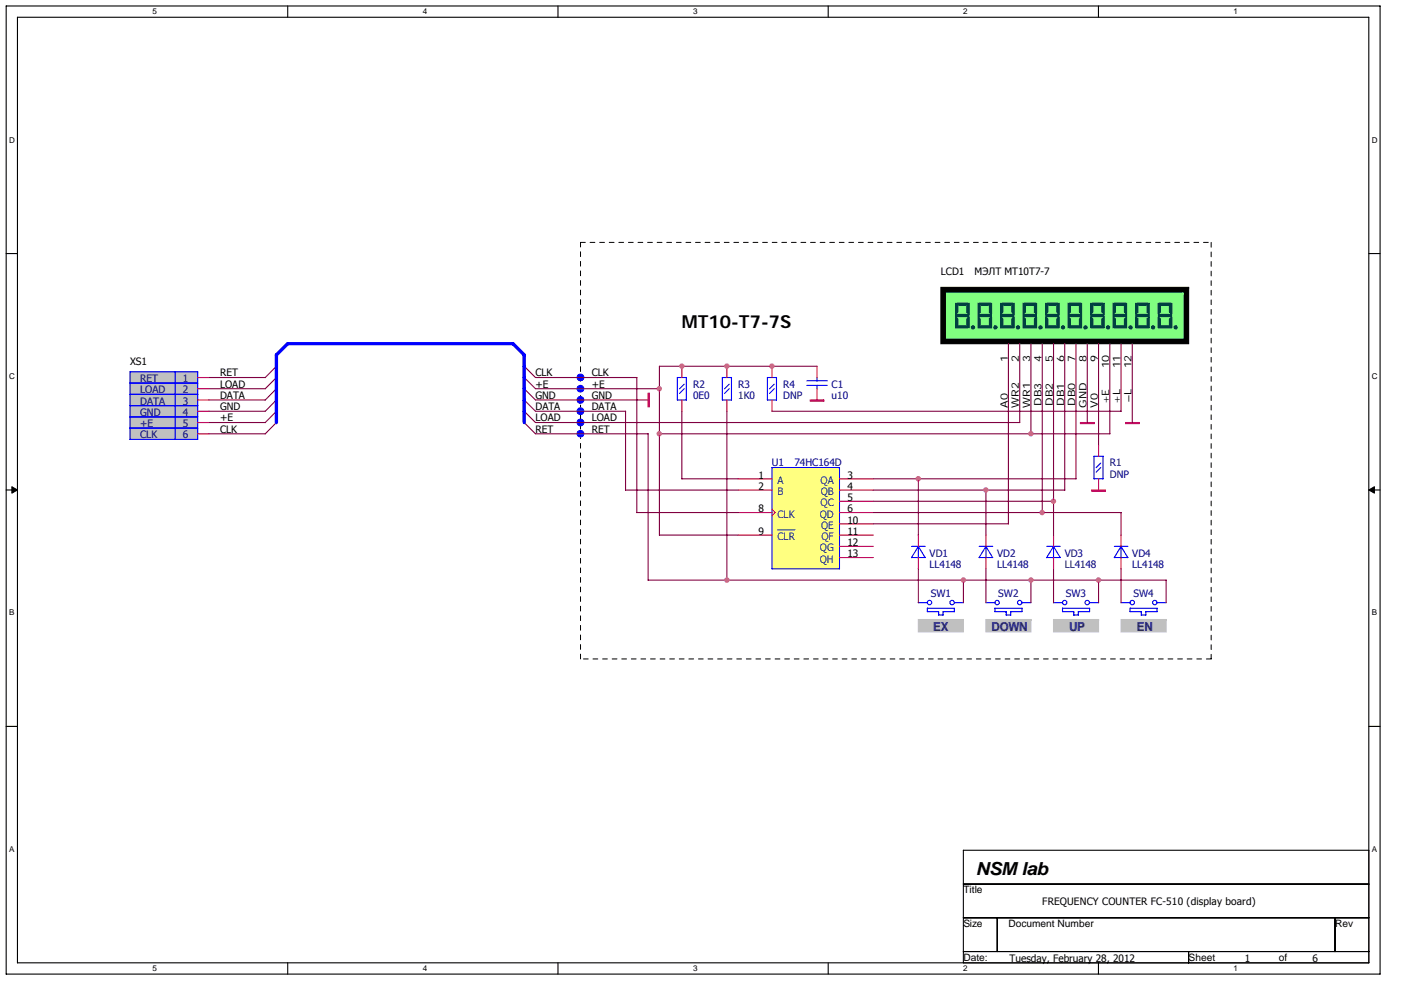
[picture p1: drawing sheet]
<svg xmlns="http://www.w3.org/2000/svg" width="297mm" height="210mm" viewBox="0 0 297 210" stroke-linecap="round" stroke-linejoin="round" font-family="sans-serif">
<path d="M1.3 1.3h291.3v205.3h-291.3zM3.7 3.7h286.5v200.5h-286.5z" fill="none" stroke="#000" stroke-width=".23"/>
<g fill="#fff">
<path d="M32.3 1.5h1v1.9h-1z"/>
<path d="M32.3 204.5h1v1.9h-1z"/>
</g>
<path d="M61 1.3v2.4M61 204.2v2.4" fill="none" stroke="#000" stroke-width=".23"/>
<g fill="#fff">
<path d="M89.6 1.5h1v1.9h-1z"/>
<path d="M89.6 204.5h1v1.9h-1z"/>
</g>
<path d="M118.3 1.3v2.4M118.3 204.2v2.4" fill="none" stroke="#000" stroke-width=".23"/>
<g fill="#fff">
<path d="M146.9 1.5h1v1.9h-1z"/>
<path d="M146.9 204.5h1v1.9h-1z"/>
</g>
<path d="M175.6 1.3v2.4M175.6 204.2v2.4" fill="none" stroke="#000" stroke-width=".23"/>
<g fill="#fff">
<path d="M204.2 1.5h1v1.9h-1z"/>
<path d="M204.2 204.5h1v1.9h-1z"/>
</g>
<path d="M232.9 1.3v2.4M232.9 204.2v2.4" fill="none" stroke="#000" stroke-width=".23"/>
<g fill="#fff">
<path d="M261.5 1.5h1v1.9h-1z"/>
<path d="M261.5 204.5h1v1.9h-1z"/>
<path d="M1.9 28.7h1.3v1.9h-1.3z"/>
<path d="M290.8 28.7h1.3v1.9h-1.3z"/>
<path d="M1.9 78.8h1.3v1.9h-1.3z"/>
<path d="M290.8 78.8h1.3v1.9h-1.3z"/>
</g>
<path d="M1.3 53.8h2.4M290.2 53.8h2.4" fill="none" stroke="#000" stroke-width=".23"/>
<g fill="#fff">
<path d="M1.9 129h1.1v1.9h-1.1z"/>
<path d="M290.8 129h1.1v1.9h-1.1z"/>
</g>
<path d="M1.3 103.9h2.4M290.2 103.9h2.4" fill="none" stroke="#000" stroke-width=".23"/>
<path d="M2.5 103.2l1.2 .7-1.2 .7zM290.2 103.9l1.2-.7v1.4z" fill="#000" stroke="#000" stroke-width=".21"/>
<g fill="#fff">
<path d="M1.9 179.1h1.1v1.9h-1.1z"/>
<path d="M290.8 179.1h1.1v1.9h-1.1z"/>
</g>
<path d="M1.3 154.1h2.4M290.2 154.1h2.4M204.3 180.3h85.9v23.9h-85.9zM204.3 187.5h85.9M204.3 194.7h85.9M211.4 194.7v7.1M283.1 194.7v7.1M204.3 201.8h85.9M252 201.8v2.4" fill="none" stroke="#000" stroke-width=".23"/>
<path d="M163.7 99.2v21.4h14.3v-21.4z" fill-rule="evenodd" fill="#ffff80" stroke="#ffff80" stroke-width=".23"/>
<g fill="#c0c0c0" stroke="#c0c0c0" stroke-width=".23">
<path d="M223.4 131.4v2.6h9.5v-2.6z" fill-rule="evenodd"/>
<path d="M27.6 78.9v14.3h14.3v-14.3z" fill-rule="evenodd"/>
<path d="M194.7 131.4v2.6h9.6v-2.6z" fill-rule="evenodd"/>
<path d="M237.7 131.4v2.6h9.5v-2.6z" fill-rule="evenodd"/>
<path d="M209 131.4v2.6h9.6v-2.6z" fill-rule="evenodd"/>
</g>
<path d="M123.1 51.4h133.7M256.8 51.4v88.4M123.1 139.8v-88.4M256.8 139.8h-133.7" fill="none" stroke="#000" stroke-width=".21" stroke-dasharray="1 1 1 1 1 1 1 1"/>
<path d="M199.5 61v11.9h52.5v-11.9z" fill-rule="evenodd" fill="#000" stroke="#000" stroke-width=".23"/>
<path d="M200.7 62.2v9.5h50.1v-9.5z" fill-rule="evenodd" fill="#80ff80" stroke="#80ff80" stroke-width=".23"/>
<g fill="#004040" stroke="#004040" stroke-width=".23">
<path d="M241 64.3h2.4l-.5 .5h-1.4z" fill-rule="evenodd"/>
<path d="M243.6 67.2v2.4l-.4-.5v-1.5z" fill-rule="evenodd"/>
<path d="M240.8 64.3l.5 .5v1.4l-.5 .5z" fill-rule="evenodd"/>
<path d="M245.6 67.2l.4 .4v1.5l-.4 .5z" fill-rule="evenodd"/>
<path d="M238.4 64.8l.5-.5v2.4l-.5-.5z" fill-rule="evenodd"/>
<path d="M221.9 69.6l.5-.5h1.4l.5 .5z" fill-rule="evenodd"/>
<path d="M212.4 69.6l.4-.5h1.5l.5 .5z" fill-rule="evenodd"/>
<path d="M238.4 67.6l.5-.4v2.4l-.5-.5z" fill-rule="evenodd"/>
<path d="M228.9 67.6l.4-.4v2.4l-.4-.5z" fill-rule="evenodd"/>
<path d="M226.7 69.6l.5-.5h1.4l.5 .5z" fill-rule="evenodd"/>
<path d="M245.8 69.6l.5-.5h1.4l.5 .5z" fill-rule="evenodd"/>
<path d="M216.9 67.2l.5 .4v1.5l-.5 .5z" fill-rule="evenodd"/>
<path d="M207.6 69.6l.5-.5h1.4l.5 .5z" fill-rule="evenodd"/>
<path d="M210.2 64.3v2.4l-.4-.5v-1.4z" fill-rule="evenodd"/>
<path d="M217.1 69.6l.5-.5h1.5l.4 .5z" fill-rule="evenodd"/>
<path d="M247.9 67.6l.5-.4v2.4l-.5-.5z" fill-rule="evenodd"/>
<path d="M219.8 67.2v2.4l-.5-.5v-1.5z" fill-rule="evenodd"/>
<path d="M212.4 64.3h2.4l-.5 .5h-1.5z" fill-rule="evenodd"/>
<path d="M231.2 66.9l.3-.2h2.4l.2 .2-.2 .3h-2.4z" fill-rule="evenodd"/>
<path d="M231.5 69.6l.5-.5h1.4l.5 .5z" fill-rule="evenodd"/>
<path d="M236.3 69.6l.4-.5h1.5l.5 .5z" fill-rule="evenodd"/>
<path d="M202.6 66.9l.2-.2h2.4l.3 .2-.3 .3h-2.4z" fill-rule="evenodd"/>
<path d="M212.1 66.9l.3-.2h2.4l.2 .2-.2 .3h-2.4z" fill-rule="evenodd"/>
<path d="M210.2 67.2v2.4l-.4-.5v-1.5z" fill-rule="evenodd"/>
<path d="M217.1 64.3h2.4l-.4 .5h-1.5z" fill-rule="evenodd"/>
<path d="M207.4 67.2l.4 .4v1.5l-.4 .5z" fill-rule="evenodd"/>
<path d="M216.9 64.3l.5 .5v1.4l-.5 .5z" fill-rule="evenodd"/>
<path d="M226.5 64.3l.4 .5v1.4l-.4 .5z" fill-rule="evenodd"/>
<path d="M207.4 64.3l.4 .5v1.4l-.4 .5z" fill-rule="evenodd"/>
<path d="M245.6 66.9l.2-.2h2.4l.2 .2-.2 .3h-2.4z" fill-rule="evenodd"/>
<path d="M216.9 66.9l.2-.2h2.4l.3 .2-.3 .3h-2.4z" fill-rule="evenodd"/>
<path d="M228.9 64.8l.4-.5v2.4l-.4-.5z" fill-rule="evenodd"/>
<path d="M245.8 64.3h2.4l-.5 .5h-1.4z" fill-rule="evenodd"/>
<path d="M231.5 64.3h2.4l-.5 .5h-1.4z" fill-rule="evenodd"/>
<path d="M202.6 67.2l.5 .4v1.5l-.5 .5z" fill-rule="evenodd"/>
<path d="M214.5 64.8l.5-.5v2.4l-.5-.5z" fill-rule="evenodd"/>
<path d="M234.1 64.3v2.4l-.5-.5v-1.4z" fill-rule="evenodd"/>
<path d="M202.8 69.6l.5-.5h1.4l.5 .5z" fill-rule="evenodd"/>
<path d="M236 67.2l.5 .4v1.5l-.5 .5z" fill-rule="evenodd"/>
<path d="M219.8 64.3v2.4l-.5-.5v-1.4z" fill-rule="evenodd"/>
<path d="M221.9 64.3h2.4l-.5 .5h-1.4z" fill-rule="evenodd"/>
<path d="M241 66.7h2.4l.2 .2-.2 .3h-2.4l-.2-.3z" fill-rule="evenodd"/>
<path d="M226.5 67.2l.4 .4v1.5l-.4 .5z" fill-rule="evenodd"/>
<path d="M207.6 64.3h2.4l-.5 .5h-1.4z" fill-rule="evenodd"/>
<path d="M247.9 64.8l.5-.5v2.4l-.5-.5z" fill-rule="evenodd"/>
<path d="M212.1 67.2l.5 .4v1.5l-.5 .5z" fill-rule="evenodd"/>
<path d="M231.2 67.2l.5 .4v1.5l-.5 .5z" fill-rule="evenodd"/>
<path d="M236.3 64.3h2.4l-.5 .5h-1.5z" fill-rule="evenodd"/>
<path d="M202.6 64.3l.5 .5v1.4l-.5 .5z" fill-rule="evenodd"/>
<path d="M240.8 67.2l.5 .4v1.5l-.5 .5z" fill-rule="evenodd"/>
<path d="M205 67.6l.5-.4v2.4l-.5-.5z" fill-rule="evenodd"/>
<path d="M221.9 66.7h2.4l.3 .2-.3 .3h-2.4l-.2-.3z" fill-rule="evenodd"/>
<path d="M214.5 67.6l.5-.4v2.4l-.5-.5z" fill-rule="evenodd"/>
<path d="M243.6 64.3v2.4l-.4-.5v-1.4z" fill-rule="evenodd"/>
<path d="M226.7 64.3h2.4l-.5 .5h-1.4z" fill-rule="evenodd"/>
<path d="M207.4 66.9l.2-.2h2.4l.2 .2-.2 .3h-2.4z" fill-rule="evenodd"/>
<path d="M221.7 67.2l.5 .4v1.5l-.5 .5z" fill-rule="evenodd"/>
<path d="M212.1 64.3l.5 .5v1.4l-.5 .5z" fill-rule="evenodd"/>
<path d="M224.1 64.8l.5-.5v2.4l-.5-.5z" fill-rule="evenodd"/>
<path d="M234.1 67.2v2.4l-.5-.5v-1.5z" fill-rule="evenodd"/>
<path d="M236 66.9l.3-.2h2.4l.2 .2-.2 .3h-2.4z" fill-rule="evenodd"/>
<path d="M226.5 66.9l.2-.2h2.4l.2 .2-.2 .3h-2.4z" fill-rule="evenodd"/>
<path d="M241 69.6l.5-.5h1.4l.5 .5z" fill-rule="evenodd"/>
<path d="M231.2 64.3l.5 .5v1.4l-.5 .5z" fill-rule="evenodd"/>
<path d="M236 64.3l.5 .5v1.4l-.5 .5z" fill-rule="evenodd"/>
<path d="M221.7 64.3l.5 .5v1.4l-.5 .5z" fill-rule="evenodd"/>
<path d="M205 64.8l.5-.5v2.4l-.5-.5z" fill-rule="evenodd"/>
<path d="M202.8 64.3h2.4l-.5 .5h-1.4z" fill-rule="evenodd"/>
<path d="M245.6 64.3l.4 .5v1.4l-.4 .5z" fill-rule="evenodd"/>
<path d="M224.1 67.6l.5-.4v2.4l-.5-.5z" fill-rule="evenodd"/>
<circle cx="234.9" cy="69.4" r=".35"/>
<circle cx="225.4" cy="69.4" r=".34"/>
<circle cx="249.2" cy="69.4" r=".34"/>
<circle cx="239.7" cy="69.4" r=".35"/>
<circle cx="230.2" cy="69.4" r=".35"/>
<circle cx="215.8" cy="69.4" r=".35"/>
<circle cx="211.1" cy="69.4" r=".35"/>
<circle cx="220.6" cy="69.4" r=".35"/>
<circle cx="206.3" cy="69.4" r=".35"/>
<circle cx="244.5" cy="69.4" r=".35"/>
</g>
<g fill="#f00" stroke="#f00" stroke-width=".23">
<path d="M171.8 84.8v.3h2.8v-.3z" fill-rule="evenodd"/>
<path d="M229.1 89.6v.3h2.9v-.3z" fill-rule="evenodd"/>
<path d="M137.4 83.4v2.9h.2v-2.9z" fill-rule="evenodd"/>
<path d="M238.7 89.6v.3h2.8v-.3z" fill-rule="evenodd"/>
<path d="M231.5 103.9v.3h2.8v-.3z" fill-rule="evenodd"/>
</g>
<g fill="#00f" stroke="#00f" stroke-width=".23">
<circle cx="123.1" cy="82.4" r=".71"/>
<circle cx="123.1" cy="80.1" r=".71"/>
<circle cx="123.1" cy="92" r=".71"/>
<circle cx="123.1" cy="89.6" r=".71"/>
<circle cx="123.1" cy="87.2" r=".71"/>
<circle cx="123.1" cy="84.8" r=".71"/>
</g>
<g fill="none" stroke="#00f" stroke-width=".23">
<path d="M37.1 78.8v14.4M27.6 83.7h14.3M27.6 81.3h14.3M27.6 88.4h14.3M27.6 86h14.3M27.6 90.8h14.3M27.6 93.2h14.3v-14.4l-14.3 .1v14.3M143.6 80.1v4.7h1.9v-4.7M143.6 80.1h1.9M145.1 82.4l-1 1M145.1 81.5l-1 1M153.2 80.1h1.9v4.7h-2"/>
<path d="M153.2 80.1v4.7M154.6 82.4l-1 1M154.6 81.5l-1 1M162.7 80.1h1.9v4.7h-1.9M162.7 80.1v4.7M163.7 99.2h14.3v21.4h-14.3zM164.1 82.4l-.9 1M164.1 81.5l-.9 1M171.1 80.8h4.3M171.1 81.7h4.3M173.2 80.1v.7M173.2 81.7v.8"/>
<path d="M232 96.8l-.1 4.8h2v-4.8M232 96.8h1.9M233.4 99.2l-1 .9M233.4 98.2l-1 1M193.3 115.9h2.9M194.7 115.9v2.4M194.7 115.9l1.5 2.4h-2.9zM207.6 115.9h2.9M209 115.9l1.5 2.4h-2.9M209 118.3v-2.4l-1.4 2.4M221.9 115.9h2.9M223.4 115.9l1.4 2.4h-2.9z"/>
<path d="M223.4 115.9v2.4M236.3 115.9h2.8M237.7 115.9l1.4 2.4M237.7 115.9l-1.4 2.4h2.8M237.7 115.9v2.4M194.7 127.8h1.9M199 129.7h-2.4v-.7h5.8v.8l-2.5-.1 .1 .8M199 129.7v.8h1M202.4 127.8h1.9M209 127.8h1.9M210.9 129.7h2.4M210.9 129.7v-.7h5.8v.8l-2.4-.1"/>
<path d="M213.3 130.5h1M213.3 129.7v.8M214.3 129.7v.8M216.7 127.8h1.9M223.3 127.8h2M227.7 129.7l-.1 .8h1M231 127.8h1.9M231 129v.7h-2.4v.8M231 129h-5.7v.7h2.4M237.7 127.8h1.9M242 129.7v.8h.9M242.9 129.7v.8"/>
<path d="M245.3 127.8h2M245.3 129v.7h-2.4M245.3 129h-5.7v.7h2.4"/>
<circle cx="197.1" cy="127.8" r=".47"/>
<circle cx="201.9" cy="127.8" r=".47"/>
<circle cx="211.4" cy="127.8" r=".47"/>
<circle cx="216.2" cy="127.8" r=".47"/>
<circle cx="225.7" cy="127.8" r=".47"/>
<circle cx="230.5" cy="127.8" r=".47"/>
<circle cx="240.1" cy="127.8" r=".47"/>
<circle cx="244.8" cy="127.8" r=".47"/>
</g>
<g fill="none" stroke="#f00" stroke-width=".23">
<path d="M144.6 77.7v2.4M154.1 77.7v2.4M163.7 77.7v2.4M173.2 77.7v2.4M41.9 82.4h2.4M41.9 87.2h2.4M41.9 84.8h2.4M41.9 89.6h2.4M41.9 80.1h2.4M41.9 92h2.4M144.6 84.8v2.4M154.1 84.8v2.4"/>
<path d="M163.7 84.8v2.4M173.2 82.4v2.4M232.9 94.4v2.4M156.5 108.7h7.2M156.5 113.5h7.2M156.5 101.6h7.2M156.5 103.9h7.2M163.7 108l.7 .7-.7 .7M178 108.7h7.2M178 113.5h7.2M178 101.6h7.2M178 103.9h7.2"/>
<path d="M178 106.3h7.2M178 111.1h7.2M178 115.9h7.2M178 118.3h7.2M194.7 113.5v2.4M194.7 118.3v2.3M209 113.5v2.4M209 118.3v2.3M223.4 113.5v2.4M223.4 118.3v2.3M232.9 101.6v2.3M237.7 113.5v2.4"/>
<path d="M237.7 118.3v2.3"/>
</g>
<path d="M164.9 112.4h3.7" fill="none" stroke="#004080" stroke-width=".21"/>
<g fill="none" stroke="#800040" stroke-width=".23">
<path d="M58.6 77.7l-2.4 2.4h-11.9M111.1 77.7l2.4 2.4h21.5M173.2 77.7h-33.4v35.8M213.8 72.9v38.2M216.2 72.9v16.7h-102.7l-2.4-2.4M218.6 72.9v19.1M221 72.9v35.8M223.4 72.9v40.6M225.7 72.9v31.1M228.1 72.9l.1 28.7h-43M230.5 72.9v16.7M232.9 72.9v21.5"/>
<path d="M235.3 72.9v19.1M237.7 72.9v14.3h-74M240.1 72.9v16.7M44.3 82.4h12M58.6 84.8l-2.4 2.4h-11.9M58.6 89.6l-2.4 2.4h-11.9M58.6 82.4l-2.4 2.5-11.9-.1M58.6 87.2l-2.4 2.4h-11.9M58.6 80.1l-2.4 2.4M111.1 84.8l2.4 2.4h19.1M111.1 82.4l2.4 2.4h23.9M111.1 89.6l2.4 2.4h23.9"/>
<path d="M111.1 80.1l2.4 2.3h26.3M132.6 87.2v16.8M135 80.1v28.6h21.5M137.4 92v31.1M139.8 92h95.5M144.6 87.2v14.4h11.9M154.1 87.2v35.9M132.6 103.9h23.9M139.8 113.5h16.7M185.2 108.7h52.5v4.8M185.2 103.9h40.6M185.2 111.1h28.6"/>
<path d="M185.2 106.3h38.2M194.7 101.6v11.9M209 103.9v9.6M137.4 123h109.9l-.1 4.8M194.7 120.6v7.2M204.3 123v4.8M209 120.6v7.2M218.6 123v4.8M223.4 120.6v7.2M232.9 123v4.8M237.7 120.6v7.2"/>
</g>
<path d="M58.6 75.3l2.4-2.4h47.8l2.4 2.4M58.6 75.3v14.3M111.1 75.3v14.3" fill="none" stroke="#00f" stroke-width=".7"/>
<g fill="#f0f" stroke="#f0f" stroke-width=".23">
<circle cx="209" cy="103.9" r=".47"/>
<circle cx="218.6" cy="92" r=".47"/>
<circle cx="154.1" cy="123" r=".47"/>
<circle cx="154.1" cy="77.7" r=".47"/>
<circle cx="163.7" cy="77.7" r=".47"/>
<circle cx="221" cy="108.7" r=".47"/>
<circle cx="232.9" cy="123" r=".47"/>
<circle cx="204.2" cy="123" r=".47"/>
<circle cx="218.6" cy="123" r=".48"/>
<circle cx="194.7" cy="101.5" r=".47"/>
<circle cx="139.8" cy="82.4" r=".47"/>
<circle cx="139.8" cy="92" r=".47"/>
<circle cx="144.6" cy="77.7" r=".47"/>
<circle cx="223.3" cy="106.3" r=".47"/>
</g>
<g font-size="3.8">
<text x="144.6" y="69.6">MT10-T7-7S</text>
<text x="206.9" y="185.5">NSM lab</text>
</g>
<g font-size="2.6" fill="#000080">
<text x="197.8" y="133.8">EX</text>
<text x="210.2" y="133.8">DOWN</text>
<text x="226.7" y="133.8">UP</text>
<text x="241" y="133.8">EN</text>
</g>
<g font-size="2.2">
<text x="199.5" y="58.4">LCD1</text>
<text x="206.6" y="58.4">МЭЛТ MT10T7-7</text>
<text x="27.6" y="77.4">XS1</text>
<text x="213.7" y="76.7" transform="rotate(-90 213.7 76.7)">1</text>
<text x="216" y="76.7" transform="rotate(-90 216 76.7)">2</text>
<text x="218.4" y="76.7" transform="rotate(-90 218.4 76.7)">3</text>
<text x="220.8" y="76.7" transform="rotate(-90 220.8 76.7)">4</text>
<text x="223.2" y="76.7" transform="rotate(-90 223.2 76.7)">5</text>
<text x="225.6" y="76.7" transform="rotate(-90 225.6 76.7)">6</text>
<text x="228" y="76.7" transform="rotate(-90 228 76.7)">7</text>
<text x="230.4" y="76.7" transform="rotate(-90 230.4 76.7)">8</text>
<text x="232.7" y="76.7" transform="rotate(-90 232.7 76.7)">9</text>
<text x="46.7" y="82.2">LOAD</text>
<text x="46.7" y="79.8">RET</text>
<text x="113.5" y="82.2">+E</text>
<text x="113.5" y="79.8">CLK</text>
<text x="125.5" y="79.8">CLK</text>
<text x="125.5" y="82.2">+E</text>
<text x="235.1" y="78.1" transform="rotate(-90 235.1 78.1)">10</text>
<text x="237.5" y="78.1" transform="rotate(-90 237.5 78.1)">11</text>
<text x="239.9" y="78.1" transform="rotate(-90 239.9 78.1)">12</text>
<text x="46.7" y="87">GND</text>
<text x="46.7" y="84.6">DATA</text>
<text x="46.7" y="89.4">+E</text>
<text x="113.5" y="89.4">LOAD</text>
<text x="113.5" y="87">DATA</text>
<text x="113.5" y="84.6">GND</text>
<text x="125.5" y="87">DATA</text>
<text x="125.5" y="84.6">GND</text>
<text x="125.5" y="89.4">LOAD</text>
<text x="213.7" y="86.5" transform="rotate(-90 213.7 86.5)">A0</text>
<text x="216" y="86.5" transform="rotate(-90 216 86.5)">WR2</text>
<text x="218.4" y="86.5" transform="rotate(-90 218.4 86.5)">WR1</text>
<text x="220.8" y="86" transform="rotate(-90 220.8 86)">DB3</text>
<text x="223.2" y="86" transform="rotate(-90 223.2 86)">DB2</text>
<text x="225.6" y="86" transform="rotate(-90 225.6 86)">DB1</text>
<text x="228" y="86" transform="rotate(-90 228 86)">DB0</text>
<text x="230.4" y="86.5" transform="rotate(-90 230.4 86.5)">GND</text>
<text x="232.7" y="86.5" transform="rotate(-90 232.7 86.5)">V0</text>
<text x="235.1" y="85.8" transform="rotate(-90 235.1 85.8)">+E</text>
<text x="237.5" y="85.8" transform="rotate(-90 237.5 85.8)">+L</text>
<text x="239.9" y="85.3" transform="rotate(-90 239.9 85.3)">–L</text>
<text x="46.7" y="91.8">CLK</text>
<text x="113.5" y="91.8">RET</text>
<text x="125.5" y="91.8">RET</text>
<text x="160.8" y="101.5">1</text>
<text x="179.7" y="101.5">3</text>
<text x="160.8" y="103.9">2</text>
<text x="179.7" y="103.9">4</text>
<text x="179.7" y="106.3">5</text>
<text x="160.8" y="108.7">8</text>
<text x="160.8" y="113.5">9</text>
<text x="179.7" y="108.7">6</text>
<text x="179.7" y="111.1">10</text>
<text x="179.7" y="113.5">11</text>
<text x="179.7" y="115.9">12</text>
<text x="179.7" y="118.2">13</text>
<text x="204.3" y="189.5">Title</text>
<text x="204.3" y="196.6">Size</text>
<text x="213.8" y="196.6">Document Number</text>
<text x="221" y="192">FREQUENCY COUNTER FC-510 (display board)</text>
<text x="283.1" y="196.6">Rev</text>
<text x="204.3" y="203.8">Date:</text>
<text x="214.1" y="204">Tuesday, February 28, 2012</text>
<text x="252" y="203.8">Sheet</text>
<text x="263.9" y="204">1</text>
<text x="271.1" y="203.8">of</text>
<text x="278.3" y="204">6</text>
</g>
<g font-size="2.2" fill="#000080">
<text x="29.7" y="83.4">LOAD</text>
<text x="29.7" y="81">RET</text>
<text x="38.8" y="83.4">2</text>
<text x="38.8" y="81">1</text>
<text x="147" y="82.2">R2</text>
<text x="156.5" y="82.2">R3</text>
<text x="166" y="82.2">R4</text>
<text x="176.3" y="82.2">C1</text>
<text x="29.7" y="88.2">GND</text>
<text x="29.7" y="85.8">DATA</text>
<text x="38.8" y="88.2">4</text>
<text x="38.8" y="85.8">3</text>
<text x="147" y="84.6">0E0</text>
<text x="156.5" y="84.6">1K0</text>
<text x="166" y="84.6">DNP</text>
<text x="176.3" y="84.6">u10</text>
<text x="29.7" y="90.6">+E</text>
<text x="29.7" y="93">CLK</text>
<text x="38.8" y="90.6">5</text>
<text x="38.8" y="93">6</text>
<text x="163.7" y="98.9">U1</text>
<text x="168.4" y="98.9">74HC164D</text>
<text x="235.3" y="98.9">R1</text>
<text x="235.3" y="101.3">DNP</text>
<text x="197.1" y="118">VD1</text>
<text x="211.4" y="118">VD2</text>
<text x="225.7" y="118">VD3</text>
<text x="240.1" y="118">VD4</text>
<text x="197.1" y="120.4">LL4148</text>
<text x="211.4" y="120.4">LL4148</text>
<text x="225.7" y="120.4">LL4148</text>
<text x="240.1" y="120.4">LL4148</text>
<text x="197.3" y="126.6">SW1</text>
<text x="211.7" y="126.6">SW2</text>
<text x="226" y="126.6">SW3</text>
<text x="240.3" y="126.6">SW4</text>
</g>
<g font-size="2.2" fill="#004080">
<text x="164.9" y="102.6">A</text>
<text x="164.9" y="105">B</text>
<text x="174" y="102.6">QA</text>
<text x="174" y="107.4">QC</text>
<text x="174" y="105">QB</text>
<text x="164.9" y="109.8">CLK</text>
<text x="173.8" y="109.8">QD</text>
<text x="174.1" y="112.2">QE</text>
<text x="164.9" y="114.6">CLR</text>
<text x="173.8" y="119.3">QH</text>
<text x="173.8" y="117">QG</text>
<text x="174.2" y="114.6">QF</text>
</g>
<g font-size="1.7">
<text x="32.3" y="3">5</text>
<text x="89.6" y="3">4</text>
<text x="146.9" y="3">3</text>
<text x="204.2" y="3">2</text>
<text x="261.5" y="3">1</text>
<text x="1.9" y="30.2">D</text>
<text x="290.8" y="30.2">D</text>
<text x="1.9" y="80.4">C</text>
<text x="290.8" y="80.4">C</text>
<text x="1.9" y="130.5">B</text>
<text x="290.8" y="130.5">B</text>
<text x="1.9" y="180.7">A</text>
<text x="290.8" y="180.7">A</text>
<text x="32.3" y="206">5</text>
<text x="89.6" y="206">4</text>
<text x="146.9" y="206">3</text>
<text x="204.2" y="206">2</text>
<text x="261.5" y="206">1</text>
</g>
</svg>
